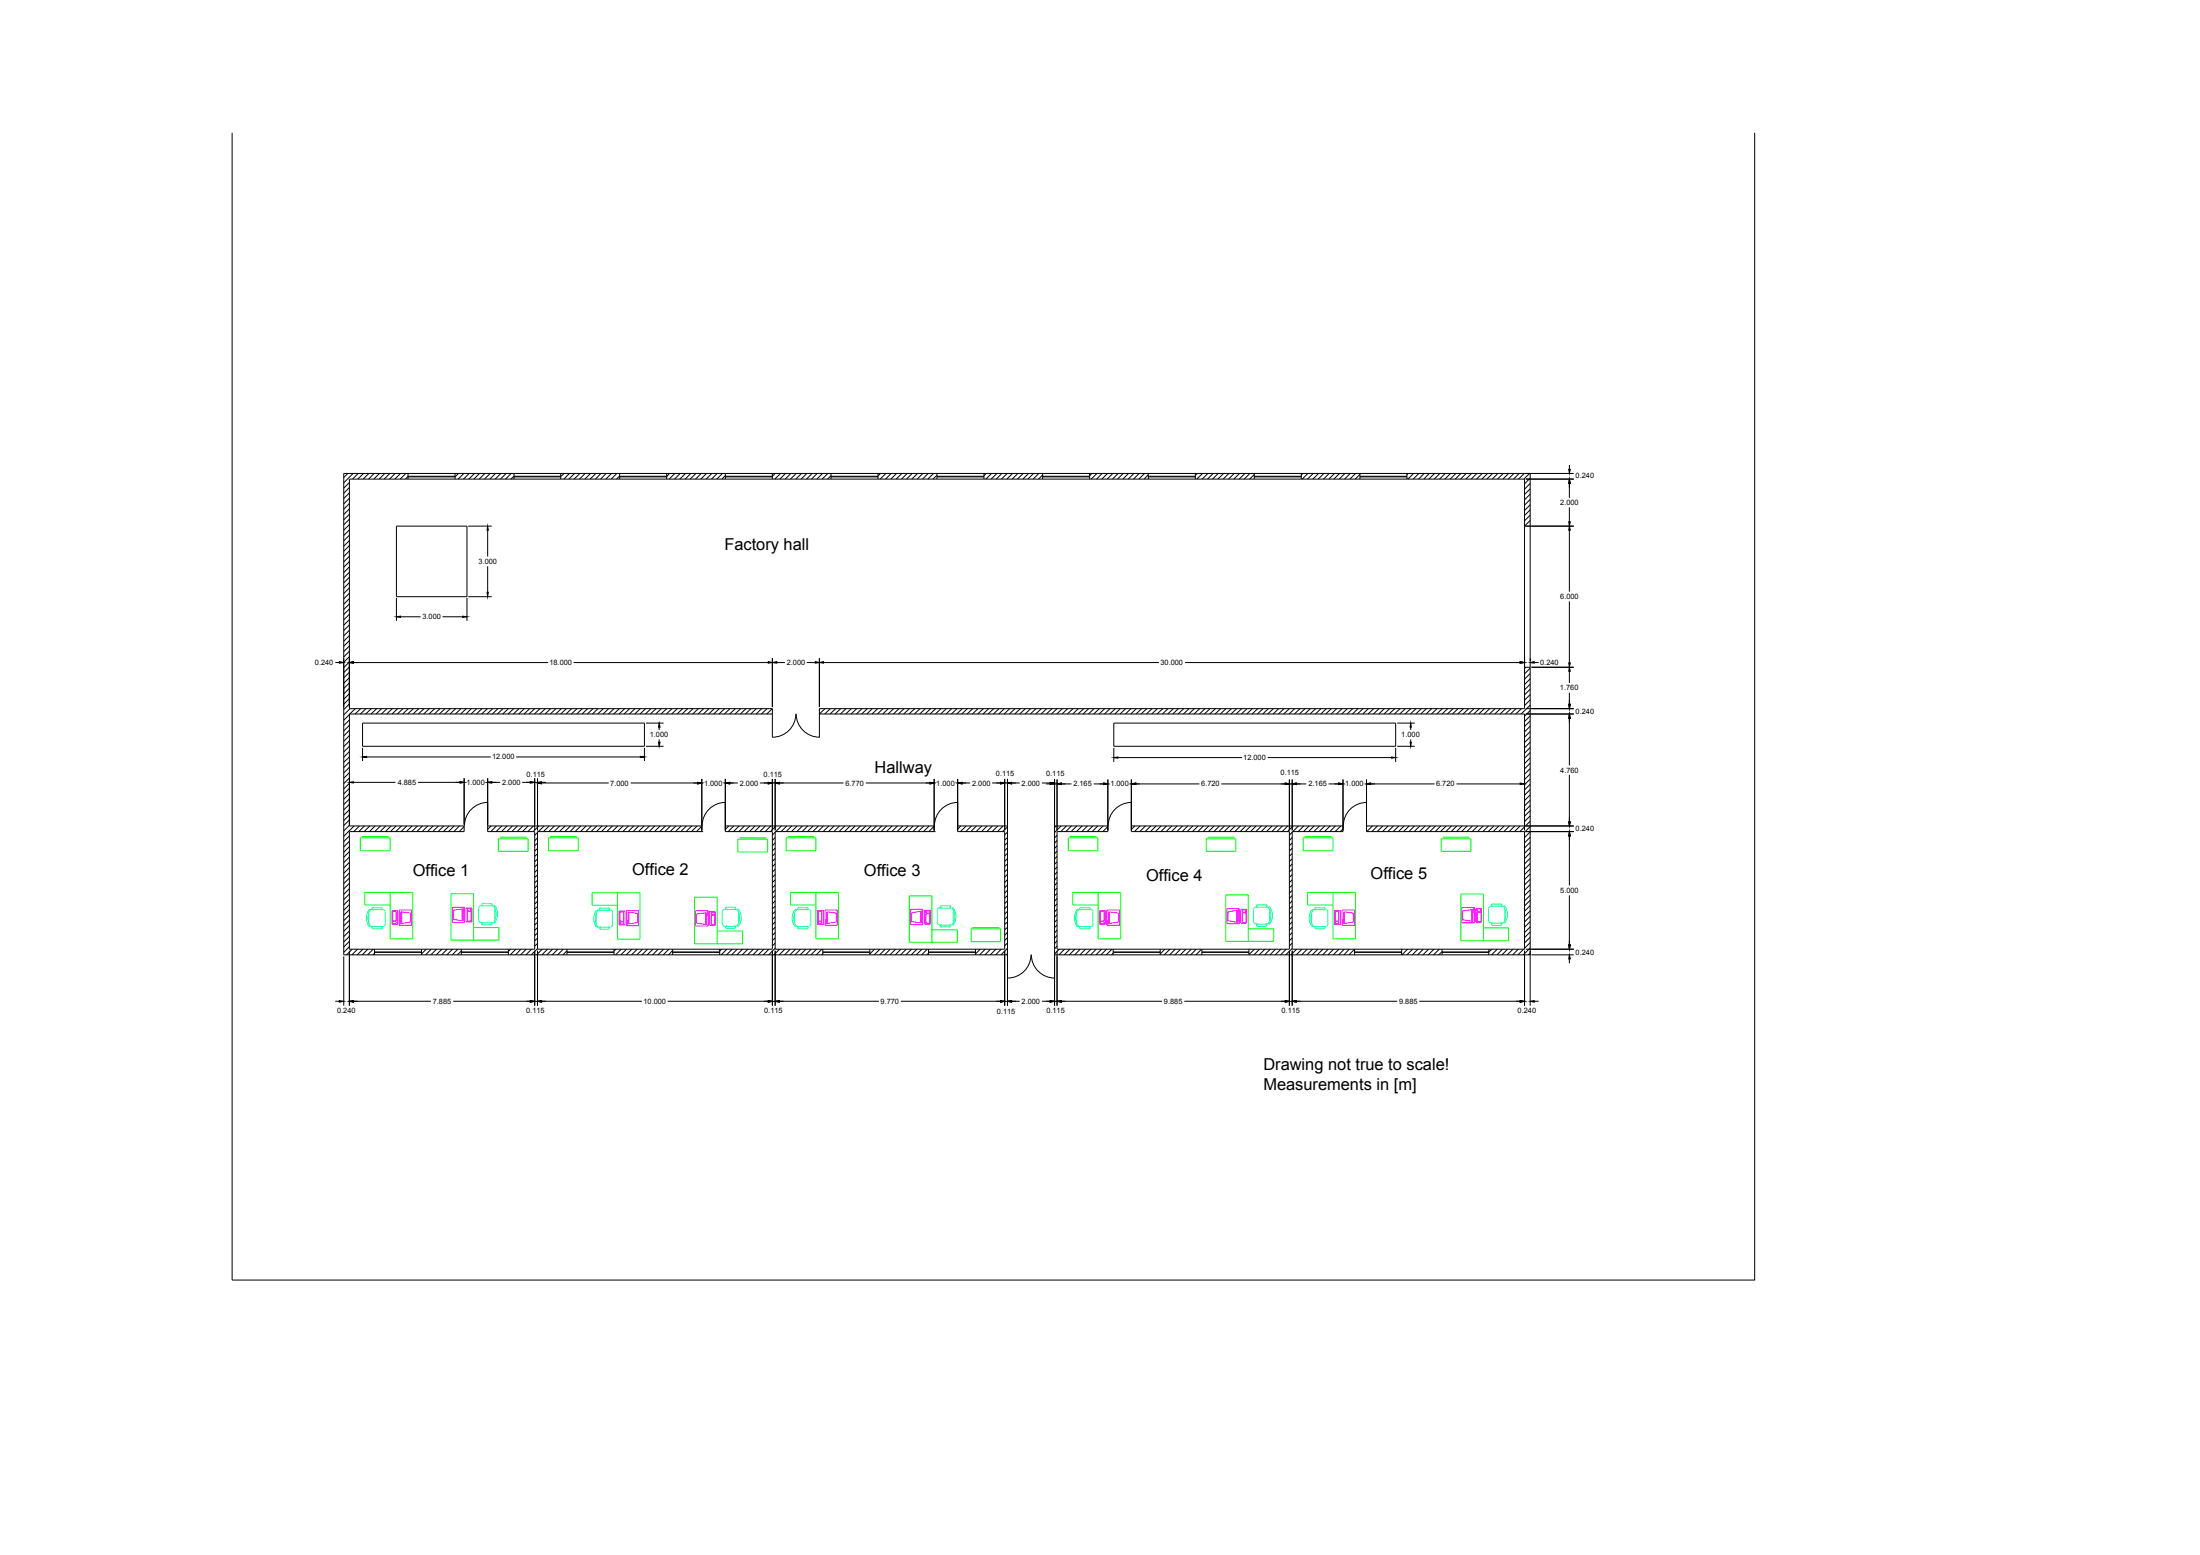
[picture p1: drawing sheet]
<svg xmlns="http://www.w3.org/2000/svg" width="297mm" height="210mm" viewBox="0 0 297 210" stroke-linecap="round" stroke-linejoin="round" font-family="sans-serif">
<!-- layer: 0 -->
<g fill="none" stroke="#000" stroke-width=".14">
<path d="M31.3 17.9v154.9h205.6v-154.9M47 63.9l-.6 .6M47.2 65.1l-.8 .8M47.2 65.8l-.8 .8M47.2 66.5l-.8 .8M47.2 67.3l-.8 .7M47.2 68l-.8 .7M47.2 68.7l-.8 .8M47.2 69.4l-.8 .8M47.2 70.1l-.8 .8M47.2 70.8l-.8 .8M47.2 71.5l-.8 .8"/>
<path d="M47.2 72.2l-.8 .8M47.2 73l-.8 .7M47.2 73.6l-.8 .8M47.2 74.4l-.8 .7M47.2 75.1l-.8 .7M47.2 75.8l-.8 .8M47.2 76.5l-.8 .8M47.2 77.2l-.8 .8M47.2 77.9l-.8 .8M47.2 78.6l-.8 .8M47.2 79.4l-.8 .7M47.7 63.9l-1.3 1.3"/>
<path d="M48.4 63.9l-.8 .8M49.1 63.9l-.8 .8M49.8 63.9l-.8 .8M50.5 63.9l-.7 .8M51.2 63.9l-.7 .8M52 63.9l-.8 .8M52.6 63.9l-.7 .8M53.4 63.9l-.8 .8M53.5 71h9.5v9.5h-9.5zM54.1 63.9l-.8 .8M54.8 63.9l-.8 .8M55.1 63.9v.8"/>
<path d="M61.4 64.3h-6.3l-.3 .4M61.4 63.9v.8M61.9 63.9l-.5 .5h-6.3M62.6 63.9l-.7 .8M63.2 71h3.2M63.3 63.9l-.7 .8M64.1 63.9l-.8 .8M64.7 63.9l-.7 .8M65.5 63.9l-.8 .8M65.8 71.6v3.5M65.8 76.4v3.6M66.2 63.9l-.8 .8"/>
<path d="M66.9 63.9l-.8 .8M67.6 63.9l-.7 .8M68.3 63.9l-.7 .8M69 63.9l-.7 .8M69.4 64.4h6.3M69.4 63.9v.8M75.7 64.3h-6.3l-.4 .4M75.7 63.9v.8M76.2 63.9l-.5 .4M76.9 63.9l-.8 .8M77.6 63.9l-.8 .8M78.3 63.9l-.8 .8"/>
<path d="M79 63.9l-.8 .8M79.7 63.9l-.7 .8M80.4 63.9l-.7 .8M81.1 63.9l-.7 .8M81.8 63.9l-.7 .8M82.6 63.9l-.8 .8M83.3 63.9l-.8 .8M83.7 64.2l-.5 .5M83.7 64.4h6.3M83.7 64.3h6.3M83.7 63.9v.8M90 63.9v.8"/>
<path d="M90.4 63.9l-.4 .4M91.1 63.9l-.7 .8M91.8 63.9l-.7 .8M92.6 63.9l-.8 .8M93.3 63.9l-.8 .8M94 63.9l-.8 .8M94.7 63.9l-.8 .8M95.4 63.9l-.8 .8M96.1 63.9l-.8 .8M96.8 63.9l-.7 .8M97.6 63.9l-.8 .8M97.9 64.2l-.4 .5"/>
<path d="M97.9 63.9v.8M97.9 64.4h6.4M104.3 63.9v.8M104.7 63.9l-.4 .4h-6.4M105.4 63.9l-.8 .8M106.1 63.9l-.8 .8M106.8 63.9l-.8 .8M107.5 63.9l-.8 .8M108.2 63.9l-.7 .8M108.9 63.9l-.7 .8M109.7 63.9l-.8 .8M110.3 63.9l-.7 .8"/>
<path d="M111.1 63.9l-.8 .8M111.8 63.9l-.8 .8M112.2 64.2l-.5 .5M112.2 64.4h6.3M112.2 64.3h6.3M112.2 63.9v.8M118.5 63.9v.8M118.9 63.9l-.4 .3M119.6 63.9l-.8 .8M120.3 63.9l-.7 .8M121 63.9l-.7 .8M121.8 63.9l-.8 .8"/>
<path d="M122.5 63.9l-.8 .8M123.2 63.9l-.8 .8M123.9 63.9l-.8 .8M124.6 63.9l-.8 .8M125.3 63.9l-.7 .8M126 63.9l-.7 .8M126.5 64.2l-.5 .5M126.5 64.4h6.4M126.5 64.3h6.4M126.5 63.9v.8M132.9 63.9v.8M133.2 63.9l-.3 .3"/>
<path d="M133.9 63.9l-.8 .8M134.6 63.9l-.8 .8M135.3 63.9l-.8 .8M136 63.9l-.8 .8M136.7 63.9l-.8 .8M137.4 63.9l-.7 .8M138.1 63.9l-.7 .8M138.9 63.9l-.8 .8M139.5 63.9l-.7 .8M140.3 63.9l-.8 .8M140.8 64.1l-.6 .6M140.8 64.4h6.3"/>
<path d="M140.8 64.3h6.3M140.8 63.9v.8M147.1 63.9v.8M147.4 63.9l-.3 .3M148.1 63.9l-.8 .8M148.8 63.9l-.7 .8M149.5 63.9l-.7 .8M150.3 63.9l-.8 .8M151 63.9l-.8 .8M151.7 63.9l-.8 .8M152.4 63.9l-.8 .8M153.1 63.9l-.8 .8"/>
<path d="M153.8 63.9l-.8 .8M154.5 63.9l-.7 .8M155 64.1l-.5 .6M155 64.4h6.4M155 64.3h6.4M155 63.9v.8M161.4 63.9v.8M161.6 63.9l-.2 .3M162.4 63.9l-.8 .8M163.1 63.9l-.8 .8M163.8 63.9l-.8 .8M164.5 63.9l-.8 .8"/>
<path d="M165.2 63.9l-.8 .8M165.9 63.9l-.7 .8M166.6 63.9l-.7 .8M167.4 63.9l-.8 .8M168.1 63.9l-.8 .8M168.8 63.9l-.8 .8M169.3 64.1l-.6 .6M169.3 64.4h6.4M169.3 64.3h6.4M169.3 63.9v.8M175.7 63.9v.8M175.9 63.9l-.2 .2"/>
<path d="M176.6 63.9l-.8 .8M177.3 63.9l-.8 .8M178 63.9l-.7 .8M178.7 63.9l-.7 .8M179.5 63.9l-.8 .8M180.2 63.9l-.8 .8M180.9 63.9l-.8 .8M181.6 63.9l-.8 .8M182.3 63.9l-.8 .8M183 63.9l-.7 .8M183.6 64l-.6 .7M183.6 64.4h6.4"/>
<path d="M183.6 64.3h6.4M183.6 63.9v.8M190 63.9v.8M190.1 63.9l-.1 .2M190.9 63.9l-.8 .8M191.6 63.9l-.8 .8M192.3 63.9l-.8 .8M193 63.9l-.8 .8M193.7 63.9l-.8 .8M194.4 63.9l-.8 .8M195.1 63.9l-.7 .8M195.8 63.9l-.7 .8"/>
<path d="M196.6 63.9l-.8 .8M197.2 63.9l-.7 .8M198 63.9l-.8 .8M198.7 63.9l-.8 .8M199.4 63.9l-.8 .8M200.1 63.9l-.7 .8M200.8 63.9l-.7 .8M201.5 63.9l-.7 .8M202.2 63.9l-.7 .8M203 63.9l-.8 .8M203.7 63.9l-.8 .8M204.4 63.9l-.8 .8"/>
<path d="M205.1 63.9l-.7 .8M205.8 63.9l-.8 .8M206 64.7h6.5M206.5 63.9l-.7 .8M206.6 64.5l-.8 .8M206.6 65.3l-.8 .7M206.6 66l-.8 .7M206.6 66.7l-.8 .8M206.6 67.4l-.8 .8M206.6 68.1l-.8 .8M206.6 68.8l-.8 .8M206.6 69.5l-.8 .8"/>
<path d="M206.6 70.3l-.8 .7h6.7M206.6 71h.1M206.6 63.9v71.8M211.9 62.8v.6M211.9 65.3v1.9M211.9 68.5v1.9M211.9 71.6v8.3M212.5 63.9h-166.1v65h89.6M45.3 89.4h.5M47.2 80.1l-.8 .7M47.2 80.8l-.8 .8M47.2 81.5l-.8 .8"/>
<path d="M47.2 82.2l-.8 .8M47.2 82.9l-.8 .8M47.2 83.6l-.8 .8M47.2 84.4l-.8 .7M47.2 85.1l-.8 .7M47.2 85.8l-.8 .8M47.2 86.5l-.8 .7M47.2 87.2l-.8 .8M47.2 87.9l-.8 .8M47.2 88.6l-.8 .8M47.2 89.4l-.8 .7M47.2 90l-.8 .8"/>
<path d="M47.2 90.7l-.8 .8M47.2 91.5l-.8 .7M47.2 92.2l-.8 .7M47.2 92.9l-.8 .8M47.2 93.6l-.8 .8M47.2 94.3l-.8 .8M47.2 95l-.8 .8M47.2 96.5l-.8 .7M47.2 97.2l-.8 .7M47.2 97.9l-.8 .8M47.2 98.6l-.8 .7M47.2 99.3l-.8 .8"/>
<path d="M47.3 95.7l-.9 .8M47.7 89.4h26.3M48 95.7l-.8 .7M48.7 95.7l-.8 .7M49 97.6h38v3.1h-38zM49.4 95.7l-.7 .7M50.1 95.7l-.7 .7M50.9 95.7l-.8 .7M51.5 95.7l-.7 .7M52.3 95.7l-.8 .7M53 95.7l-.8 .7M53.5 80.7v3.1"/>
<path d="M53.7 95.7l-.8 .7M54.1 83.3h2.7M54.4 95.7l-.7 .7M55.1 95.7l-.7 .7M55.8 95.7l-.8 .7M56.5 95.7l-.7 .7M57.2 95.7l-.7 .7M58 95.7l-.8 .7M58.7 95.7l-.8 .7M59.4 95.7l-.8 .7M59.7 83.3h2.8M60.1 95.7l-.8 .7"/>
<path d="M60.8 95.7l-.8 .7M61.5 95.7l-.7 .7M62.2 95.7l-.7 .7M63 95.7l-.8 .7M63 80.7v3.1M63.2 80.5h3.2M63.6 95.7l-.7 .7M64.4 95.7l-.8 .7M65.1 95.7l-.8 .7M65.8 95.7l-.8 .7M66.5 95.7l-.7 .7M67.2 95.7l-.7 .7"/>
<path d="M67.9 95.7l-.7 .7M68.6 95.7l-.7 .7M69.4 95.7l-.8 .7M70.1 95.7l-.8 .7M70.8 95.7l-.8 .7M71.5 95.7l-.7 .7M72.2 95.7l-.8 .7M72.9 95.7l-.7 .7M73.6 95.7l-.7 .7M74.4 95.7l-.8 .7M75.1 95.7l-.8 .7M75.8 95.7l-.8 .7"/>
<path d="M76.5 95.7l-.8 .7M77.2 95.7l-.8 .7M77.4 89.4h26.3M77.9 95.7l-.8 .7M78.6 95.7l-.7 .7M79.3 95.7l-.7 .7M80.1 95.7l-.8 .7M80.7 95.7l-.7 .7M81.5 95.7l-.8 .7M82.2 95.7l-.8 .7M82.9 95.7l-.8 .7M83.6 95.7l-.7 .7"/>
<path d="M84.3 95.7l-.7 .7M85 95.7l-.7 .7M85.7 95.7l-.7 .7M86.5 95.7l-.8 .7M87.2 95.7l-.8 .7M87.2 97.6h2.4M87.9 95.7l-.8 .7M88.6 95.7l-.8 .7M89 98.2v.3M89 99.8v.4M89.3 95.7l-.8 .7M90 95.7l-.7 .7"/>
<path d="M90.7 95.7l-.7 .7M91.5 95.7l-.8 .7M92.2 95.7l-.8 .7M92.9 95.7l-.8 .7M93.6 95.7l-.8 .7M94.3 95.7l-.8 .7M95 95.7l-.8 .7M95.7 95.7l-.7 .7M96.4 95.7l-.7 .7M97.1 95.7l-.7 .7M97.8 95.7l-.7 .7M98.6 95.7l-.8 .7"/>
<path d="M99.3 95.7l-.8 .7M100 95.7l-.8 .7M100.7 95.7l-.7 .7M101.4 95.7l-.8 .7M102.1 95.7l-.7 .7M102.8 95.7l-.7 .7M103.6 95.7l-.8 .7M104.3 95.7l-.8 .7M104.3 96.3l-.1 .1M104.3 95.7h-57.1v-31h158.6v31h-95.2v3.9M104.3 96.4h-57.1v15.1h15.5v.8h-15.5v15.8h25v-15.8h-6.4v-7.2M104.3 88.8v6.6"/>
<path d="M104.3 95.7v3.9M104.9 89.4h1.1M107.5 96.4a3.2 3.2 0 0 1-3.2 3.1M107.5 96.4a3.2 3.2 0 0 0 3.2 3.1M108.9 89.4h1.2M110.6 88.8v6.6M110.7 95.7h-.1M111.2 89.4h45.3M111.4 95.7l-.8 .7h95.2v15.7M112.1 95.7l-.7 .7M112.8 95.7l-.7 .7M113.5 95.7l-.8 .7"/>
<path d="M114.2 95.7l-.7 .7M114.9 95.7l-.7 .7M115.7 95.7l-.8 .7M116.4 95.7l-.8 .7M117.1 95.7l-.8 .7M117.8 95.7l-.8 .7M118.5 95.7l-.8 .7M119.2 95.7l-.7 .7M119.9 95.7l-.7 .7M120.7 95.7l-.8 .7M121.4 95.7l-.8 .7M122.1 95.7l-.8 .7"/>
<path d="M122.8 95.7l-.8 .7M123.5 95.7l-.8 .7M124.2 95.7l-.7 .7M124.9 95.7l-.7 .7M125.7 95.7l-.8 .7M126.3 95.7l-.7 .7M127.1 95.7l-.8 .7M127.8 95.7l-.8 .7M128.5 95.7l-.8 .7M129.2 95.7l-.7 .7M129.9 95.7l-.7 .7M130.6 95.7l-.7 .7"/>
<path d="M131.3 95.7l-.7 .7M132.1 95.7l-.8 .7M132.8 95.7l-.8 .7M133.5 95.7l-.8 .7M134.2 95.7l-.8 .7M134.9 95.7l-.8 .7M135.6 95.7l-.8 .7M136.3 95.7l-.7 .7M137 95.7l-.7 .7M137.8 95.7l-.8 .7M138.4 95.7l-.7 .7M139.2 95.7l-.8 .7"/>
<path d="M139.9 95.7l-.8 .7M140.6 95.7l-.8 .7M141.3 95.7l-.7 .7M142 95.7l-.7 .7M142.7 95.7l-.7 .7M143.4 95.7l-.7 .7M144.2 95.7l-.8 .7M144.9 95.7l-.8 .7M145.6 95.7l-.8 .7M146.3 95.7l-.7 .7M147 95.7l-.8 .7M147.7 95.7l-.7 .7"/>
<path d="M148.4 95.7l-.7 .7M149.2 95.7l-.8 .7M149.9 95.7l-.8 .7M150.4 97.6h38v3.1h-38zM150.6 95.7l-.8 .7M151.3 95.7l-.8 .7M152 95.7l-.8 .7M152.7 95.7l-.8 .7M153.4 95.7l-.7 .7M154.1 95.7l-.7 .7M154.8 95.7l-.7 .7M155.5 95.7l-.7 .7"/>
<path d="M156.3 95.7l-.8 .7M157 95.7l-.8 .7M157.7 95.7l-.8 .7M158.4 95.7l-.7 .7M159.1 95.7l-.8 .7M159.8 95.7l-.7 .7M160 89.4h45.2M160.5 95.7l-.7 .7M161.3 95.7l-.8 .7M162 95.7l-.8 .7M162.7 95.7l-.8 .7M163.4 95.7l-.8 .7"/>
<path d="M164.1 95.7l-.8 .7M164.8 95.7l-.7 .7M165.5 95.7l-.7 .7M166.3 95.7l-.8 .7M167 95.7l-.8 .7M167.7 95.7l-.8 .7M168.4 95.7l-.8 .7M169.1 95.7l-.8 .7M169.8 95.7l-.7 .7M170.5 95.7l-.7 .7M171.3 95.7l-.8 .7M171.9 95.7l-.7 .7"/>
<path d="M172.6 95.7l-.7 .7M173.4 95.7l-.8 .7M174.1 95.7l-.8 .7M174.8 95.7l-.8 .7M175.5 95.7l-.7 .7M176.2 95.7l-.8 .7M176.9 95.7l-.7 .7M177.6 95.7l-.7 .7M178.4 95.7l-.8 .7M179.1 95.7l-.8 .7M179.8 95.7l-.8 .7M180.5 95.7l-.8 .7"/>
<path d="M181.2 95.7l-.8 .7M181.9 95.7l-.7 .7M182.6 95.7l-.7 .7M183.4 95.7l-.8 .7M184 95.7l-.7 .7M184.8 95.7l-.8 .7M185.5 95.7l-.8 .7M186.2 95.7l-.8 .7M186.9 95.7l-.7 .7M187.6 95.7l-.7 .7M188.3 95.7l-.7 .7M188.7 97.6h2.3"/>
<path d="M189 95.7l-.7 .7M189.8 95.7l-.8 .7M190.5 95.7l-.8 .7M190.5 98.2v.3M190.5 99.8v.4M191.2 95.7l-.8 .7M191.9 95.7l-.8 .7M192.6 95.7l-.8 .7M193.3 95.7l-.8 .7M194 95.7l-.7 .7M194.7 95.7l-.7 .7M195.5 95.7l-.8 .7"/>
<path d="M196.2 95.7l-.8 .7M196.9 95.7l-.8 .7M197.6 95.7l-.8 .7M198.3 95.7l-.8 .7M199 95.7l-.7 .7M199.7 95.7l-.7 .7M200.4 95.7l-.7 .7M201.1 95.7l-.7 .7M201.9 95.7l-.8 .7M202.6 95.7l-.8 .7M203.3 95.7l-.8 .7M204 95.7l-.7 .7"/>
<path d="M204.7 95.7l-.8 .7M205.4 95.7l-.7 .7M205.8 90.1h.8M206 90.1l-.2 .1M206 96.4h6.5M206 95.7h6.5M206.6 90.2l-.8 .8M206.6 90.9l-.8 .8M206.6 91.6l-.8 .8M206.6 92.4l-.8 .7M206.6 93l-.8 .8M206.6 93.8l-.8 .7"/>
<path d="M206.6 94.5l-.8 .7M206.6 95.2l-1.2 1.2M206.6 95.9l-.8 .8M206.6 96.6l-.8 .8M206.6 97.3l-.8 .8M206.6 98l-.8 .8M206.6 98.7l-.8 .8M206.6 99.5l-.8 .7M206.8 90.1h5.7M207.2 89.4h.5M211.9 81.2v8.3M211.9 90.6v1.6"/>
<path d="M211.9 93.5v1.6M211.9 97v6.3M47.2 100l-.8 .8M47.2 100.7l-.8 .8M47.2 101.5l-.8 .7M47.2 102.2l-.8 .7M47.2 102.9l-.8 .7M47.2 103.6l-.8 .7M47.2 104.3l-.8 .8M47.2 105l-.8 .8M47.2 105.7l-.8 .8M47.2 106.4l-.8 .8"/>
<path d="M47.2 107.1l-.8 .8M47.2 107.9l-.8 .7M47.2 108.6l-.8 .7M47.2 109.3l-.8 .8M47.2 110l-.8 .8M47.2 110.7l-.8 .7M47.2 111.4l-.8 .8M47.2 112.8l-.8 .8M47.2 113.6l-.8 .7M47.2 114.3l-.8 .7M47.2 115l-.8 .7M47.2 115.7l-.8 .7"/>
<path d="M47.2 116.4l-.8 .8M47.2 117.1l-.8 .8M47.2 117.8l-.8 .8M47.2 118.5l-.8 .8M47.2 119.2l-.8 .8M47.2 120l-.8 .7M47.7 105.6h5.7M47.8 111.5l-1.4 1.4M48.5 111.5l-.7 .8M49 101v1.7M49.2 111.5l-.8 .8M49.5 102.2h16.8"/>
<path d="M49.9 111.5l-.7 .8M50.6 111.5l-.7 .8M51.4 111.5l-.8 .8M52.1 111.5l-.8 .8M52.8 111.5l-.8 .8M53.5 111.5l-.8 .8M54.2 111.5l-.8 .8M54.9 111.5l-.7 .8M55.6 111.5l-.7 .8M56.4 111.5l-.8 .8M56.4 105.6h5.7M57 111.5l-.7 .8"/>
<path d="M57.8 111.5l-.8 .8M58.5 111.5l-.8 .8M59.2 111.5l-.8 .8M59.9 111.5l-.7 .8M60.6 111.5l-.7 .8M61.3 111.5l-.7 .8M62 111.5l-.7 .8M62.7 111.6l-.7 .7M62.7 105.1v6.2M65.8 111.5h29M65.9 108.3a3.2 3.2 0 0 0-3.2 3.2M66.3 111.5l-.5 .5"/>
<path d="M66.4 105.6h1.1M67 111.5l-.7 .8M67.7 111.5l-.7 .8M68.5 111.5l-.8 .8M69.2 111.5l-.8 .8M69.7 102.2h16.8M69.9 111.5l-.8 .8M70.5 105.6h1.1M70.6 111.5l-.8 .8M71.3 111.5l-.8 .8M72 111.5l-.7 .8M72.2 105.1v7"/>
<path d="M72.6 115.9l-.4 .4M72.6 116.7l-.4 .3M72.6 117.4l-.4 .4M72.6 112.4l-.4 .4M72.6 113.1l-.4 .4M72.6 113.8l-.4 .4M72.6 114.5l-.4 .4M72.6 115.3l-.4 .3M72.6 118.1l-.4 .3M72.6 118.8l-.4 .4M72.6 119.5l-.4 .4M72.6 105.1v7"/>
<path d="M72.7 111.5l-.7 .8M73.1 105.6h.6M73.1 105.7h9.1M73.5 111.5l-.8 .8M74.1 111.5l-.7 .8M74.9 111.5l-.8 .8M75.6 111.5l-.8 .8M76.3 111.5l-.8 .8M77 111.5l-.7 .8M77.7 111.5l-.7 .8M78.4 111.5l-.7 .8M79.1 111.5l-.7 .8"/>
<path d="M79.9 111.5l-.8 .8M80.6 111.5l-.8 .8M81.3 111.5l-.8 .8M82 111.5l-.8 .8M82.7 111.5l-.8 .8M83.4 111.5l-.8 .8M84.1 111.5l-.7 .8M84.9 111.5l-.8 .8M85.1 105.7h9.1M85.6 111.5l-.8 .8M86.2 111.5l-.7 .8M87 111.5l-.8 .8"/>
<path d="M87 101v1.7M87.2 100.7h2.4M87.7 111.5l-.8 .8M88.4 111.5l-.8 .8M89.1 111.5l-.7 .8M89.8 111.5l-.7 .8M90.5 111.5l-.7 .8M91.2 111.5l-.7 .8M92 111.5l-.8 .8M92.7 111.5l-.8 .8M93.4 111.5l-.8 .8M94.1 111.5l-.7 .8"/>
<path d="M94.8 112.3h.1M94.8 111.5l-.8 .8M94.8 105.1v7.2M97.9 105.1v7.2h6.4v15.8h-31.7v-15.8h22.2M97.9 111.5h28.2M98 108.3a3.2 3.2 0 0 0-3.2 3.2M98.4 111.5l-.5 .5M98.5 105.7h1.1M99.1 111.5l-.8 .8M99.8 111.5l-.8 .8M100.5 111.5l-.7 .8M101.2 111.5l-.7 .8"/>
<path d="M102 111.5l-.8 .8M102.6 105.7h1.1M102.6 111.5l-.7 .8M103.3 111.5l-.7 .8M104.1 111.5l-.8 .8M104.3 105.1v7M104.7 112.3l-.4 .4M104.7 113.1l-.4 .3M104.7 113.8l-.4 .4M104.7 114.5l-.4 .3M104.7 115.2l-.4 .4M104.7 115.9l-.4 .4"/>
<path d="M104.7 116.6l-.4 .4M104.7 117.3l-.4 .4M104.7 118.1l-.4 .3M104.7 118.8l-.4 .3M104.7 119.5l-.4 .3M104.7 105.1v7M104.8 111.5l-.8 .8M105.2 105.7h8.7M105.5 111.5l-.8 .8M106.2 111.5l-.7 .8M106.9 111.5l-.8 .8M107.6 111.5l-.7 .8"/>
<path d="M108.3 111.5l-.7 .8M109.1 111.5l-.8 .8M109.8 111.5l-.8 .8M110.5 111.5l-.8 .8M111.2 111.5l-.8 .8M111.9 111.5l-.8 .8M112.6 111.5l-.7 .8M113.3 111.5l-.7 .8M114.1 111.5l-.8 .8M114.8 111.5l-.8 .8M115.5 111.5l-.8 .8M116.2 111.5l-.8 .8"/>
<path d="M116.9 111.5l-.8 .8M116.9 105.7h8.7M117.6 111.5l-.7 .8M118.3 111.5l-.7 .8M119.1 111.5l-.8 .8M119.7 111.5l-.7 .8M120.5 111.5l-.8 .8M121.2 111.5l-.8 .8M121.9 111.5l-.8 .8M122.6 111.5l-.8 .8M123.3 111.5l-.7 .8M124 111.5l-.8 .8"/>
<path d="M124.7 111.5l-.7 .8M125.4 111.5l-.7 .8M126.1 112.3h.1M126.1 111.5l-.7 .8M126.1 105.1v7.2M129.3 105.1v7.2h6.4v15.8h-31v-15.8h21.4M129.3 111.5h6.7M129.3 108.3a3.2 3.2 0 0 0-3.1 3.2M129.7 111.5l-.4 .4M129.9 105.7h1.1M130.4 111.5l-.7 .8M131.2 111.5l-.8 .8"/>
<path d="M131.8 111.5l-.7 .8M132.6 111.5l-.8 .8M133.3 111.5l-.8 .8M134 105.7h1.1M134 111.5l-.8 .8M134.7 111.5l-.7 .8M135.4 111.5l-.7 .8M135.7 105.1v7M136 118l-.3 .4M136 118.7l-.3 .4M136 119.5l-.3 .3M136 111.6l-.6 .7"/>
<path d="M136 112.3l-.3 .4M136 113.1l-.3 .3M136 113.7l-.3 .4M136 114.5l-.3 .3M136 115.2l-.3 .4M136 115.9l-.3 .4M136 116.6l-.3 .4M136 117.3l-.3 .4M136 105.1v30.6M136.6 105.7h1.1M140.7 105.7h1.1M141.2 105.8h.6"/>
<path d="M142.4 105.1v30.6M142.4 111.5h7.2M142.6 111.5l-.2 .2M142.7 112.8l-.3 .3M142.7 115.6l-.3 .3M142.7 116.3l-.3 .4M142.7 117l-.3 .4M142.7 113.4l-.3 .4M142.7 114.2l-.3 .3M142.7 114.9l-.3 .4M142.7 117.7l-.3 .4M142.7 118.4l-.3 .4"/>
<path d="M142.7 119.2l-.3 .3M142.7 119.9l-.3 .3M142.7 105.2v6.9M143.3 111.5l-.9 .9M143.3 105.8h1.4M144 111.5l-.8 .8M144.7 111.5l-.8 .8M145.4 111.5l-.8 .8M146.1 111.5l-.8 .8M146.8 111.5l-.7 .8M147.5 111.5l-.7 .8M147.7 105.8h1.3"/>
<path d="M148.2 111.5l-.7 .8M148.9 111.5l-.7 .8M149.6 111.6l-.7 .7M149.6 105.2v7.1h-6.9v15.8h31.4v-15.8h-21.3v-7.1M150.4 101v1.9M150.9 102.3h16.8M152.8 111.5h28.5M152.8 108.3a3.2 3.2 0 0 0-3.2 3.2M153.2 111.5l-.4 .5M153.3 105.8h8.6M153.9 111.5l-.7 .8M154.7 111.5l-.8 .8"/>
<path d="M155.4 111.5l-.8 .8M156.1 111.5l-.8 .8M156.8 111.5l-.8 .8M157.5 111.5l-.8 .8M158.2 111.5l-.7 .8M158.9 111.5l-.7 .8M159.7 111.5l-.8 .8M160.4 111.5l-.8 .8M161.1 111.5l-.8 .8M161.8 111.5l-.8 .8M162.5 111.5l-.8 .8M163.2 111.5l-.8 .8"/>
<path d="M163.9 111.5l-.7 .8M164.6 111.5l-.7 .8M164.9 105.8h8.6M165.3 111.5l-.7 .8M166 111.5l-.7 .8M166.8 111.5l-.8 .8M167.5 111.5l-.8 .8M168.2 111.5l-.8 .8M168.9 111.5l-.8 .8M169.6 111.5l-.8 .8M170.3 111.5l-.7 .8M171 111.5l-.7 .8"/>
<path d="M171.2 102.3h16.7M171.8 111.5l-.8 .8M172.5 111.5l-.8 .8M173.2 111.5l-.8 .8M173.9 111.5l-.8 .8M174.1 105.2v6.9M174.5 112.3l-.4 .4M174.5 113.1l-.4 .3M174.5 113.8l-.4 .4M174.5 114.5l-.4 .4M174.5 115.2l-.4 .4M174.5 115.9l-.4 .4"/>
<path d="M174.5 116.6l-.4 .4M174.5 117.3l-.4 .4M174.5 118.1l-.4 .3M174.5 118.8l-.4 .3M174.5 119.5l-.4 .3M174.5 105.2v6.9M174.6 111.5l-.8 .8M175 105.8h1.4M175.3 111.5l-.7 .8M176 111.5l-.7 .8M176.8 111.5l-.8 .8M177.4 111.5l-.7 .8"/>
<path d="M178.2 111.5l-.8 .8M178.9 111.5l-.8 .8M179.4 105.8h1.3M179.6 111.5l-.8 .8M180.3 111.5l-.8 .8M181 111.5l-.7 .8M181.3 111.9l-.4 .4M181.3 105.2v7.1h-6.8v15.8h31.3v-15.8h-21.3v-7.1M184.5 111.5h21.3M184.5 108.3a3.2 3.2 0 0 0-3.1 3.2M184.6 111.5l-.1 .1M185.1 105.8h8.6"/>
<path d="M185.3 111.5l-.8 .8M186 111.5l-.8 .8M186.7 111.5l-.8 .8M187.4 111.5l-.7 .8M188.1 111.5l-.7 .8M188.4 101v1.9M188.7 100.7h2.3M188.9 111.5l-.8 .8M189.6 111.5l-.8 .8M190.3 111.5l-.8 .8M191 111.5l-.8 .8M191.7 111.5l-.8 .8"/>
<path d="M192.4 111.5l-.7 .8M193.1 111.5l-.7 .8M193.8 111.5l-.7 .8M194.5 111.5l-.7 .8M195.3 111.5l-.8 .8M196 111.5l-.8 .8M196.7 105.8h8.5M196.7 111.5l-.8 .8M197.4 111.5l-.7 .8M198.1 111.5l-.8 .8M198.8 111.5l-.8 .8M199.5 111.5l-.7 .8"/>
<path d="M200.3 111.5l-.8 .8M201 111.5l-.8 .8M201.7 111.5l-.8 .8M202.4 111.5l-.8 .8M203.1 111.5l-.8 .8M203.8 111.5l-.8 .8M204.5 111.5l-.7 .8M205.2 111.5l-.7 .8M206 112.3h6.5M206 111.5h6.5M206.6 100.2l-.8 .8M206.6 100.9l-.8 .8"/>
<path d="M206.6 101.6l-.8 .7M206.6 102.3l-.8 .8M206.6 103l-.8 .8M206.6 103.7l-.8 .8M206.6 104.5l-.8 .7M206.6 105.2l-.8 .7M206.6 105.9l-.8 .7M206.6 106.6l-.8 .7M206.6 107.3l-.8 .8M206.6 108l-.8 .8M206.6 108.7l-.8 .8M206.6 109.4l-.8 .8"/>
<path d="M206.6 110.1l-.8 .8M206.6 110.9l-1.4 1.4M206.6 111.6l-.8 .7M206.6 112.3l-.8 .8M206.6 113l-.8 .8M206.6 113.7l-.8 .8M206.6 114.4l-.8 .8M206.6 115.1l-.8 .8M206.6 115.9l-.8 .7M206.6 116.6l-.8 .7M206.6 117.3l-.8 .8M206.6 118l-.8 .7"/>
<path d="M206.6 118.7l-.8 .8M206.6 119.4l-.8 .8M211.9 104.6v6.3M211.9 112.8v6.7M45.3 135.2h.5M46.4 129.1v6.6M47.2 120.7l-.8 .7M47.2 121.4l-.8 .8M47.2 122.1l-.8 .8M47.2 122.8l-.8 .8M47.2 123.5l-.8 .8M47.2 124.2l-.8 .8"/>
<path d="M47.2 125l-.8 .7M47.2 125.7l-.8 .7M47.2 126.4l-.8 .8M47.2 127.1l-.8 .7M47.2 127.8l-.8 .8M47.2 128.3v7.4M47.6 128.1l-.8 .8M47.7 135.2h10.5M48.3 128.1l-.8 .8M49 128.1l-.8 .8M49.7 128.1l-.8 .8M50.4 128.1l-.8 .8"/>
<path d="M50.6 128.7l-.3 .2M50.6 128.1v.8M50.6 128.6h6.3M50.6 128.5h6.3M56.9 128.1v.8M57.5 128.1l-.6 .7M58.2 128.1l-.7 .8M58.9 128.1l-.7 .8M59.7 128.1l-.8 .8M60.4 128.1l-.8 .8M61.1 128.1l-.8 .8M61.2 135.2h10.4"/>
<path d="M61.8 128.1l-.7 .8M62.3 128.4l-.6 .5M62.3 128.6h6.3M62.3 128.5h6.3M62.3 128.1v.8M68.6 128.1v.8M68.9 128.1l-.3 .3M69.7 128.1l-.8 .8M70.3 128.1l-.7 .8M71 128.1l-.7 .8M71.8 128.1l-.8 .8M72.2 128.3v7.4"/>
<path d="M72.6 124.5l-.4 .4M72.6 120.2l-.4 .4M72.6 120.9l-.4 .4M72.6 121.7l-.4 .3M72.6 122.4l-.4 .3M72.6 123.1l-.4 .3M72.6 123.8l-.4 .3M72.6 125.2l-.4 .4M72.6 125.9l-.4 .4M72.6 126.6l-.4 .4M72.6 127.4l-.4 .3M72.6 128l-.9 .9"/>
<path d="M72.6 128.3v7.4M73.1 135.2h13.6M73.2 128.1l-.8 .8M73.9 128.1l-.7 .8M74.6 128.1l-.8 .8M75.3 128.1l-.7 .8M76 128.1l-.7 .8M76.6 128.3l-.6 .6M76.6 128.6h6.3M76.6 128.5h6.3M76.6 128.1v.8M82.9 128.1v.8"/>
<path d="M83.2 128.1l-.3 .3M83.9 128.1l-.8 .8M84.6 128.1l-.8 .8M85.3 128.1l-.7 .8M86 128.1l-.7 .8M86.8 128.1l-.8 .8M87.4 128.1l-.7 .8M88.2 128.1l-.8 .8M88.9 128.1l-.8 .8M89.6 128.1l-.8 .8M90.1 135.2h13.6M90.3 128.1l-.8 .8"/>
<path d="M90.8 128.3l-.5 .6M90.8 128.6h6.4M90.8 128.5h6.4M90.8 128.1v.8M97.2 128.1v.8M97.4 128.1l-.2 .3M98.1 128.1l-.7 .8M98.9 128.1l-.8 .8M99.5 128.1l-.7 .8M100.3 128.1l-.8 .8M101 128.1l-.8 .8M101.7 128.1l-.8 .8"/>
<path d="M102.4 128.1l-.7 .8M103.1 128.1l-.7 .8M103.8 128.1l-.7 .8M104.3 128.3v7.4M104.7 120.9l-.4 .4M104.7 121.6l-.4 .4M104.7 125.9l-.4 .4M104.7 128l-.9 .9M104.7 120.2l-.4 .4M104.7 122.3l-.4 .4M104.7 123l-.4 .4M104.7 123.8l-.4 .3"/>
<path d="M104.7 124.4l-.4 .4M104.7 125.2l-.4 .3M104.7 126.6l-.4 .3M104.7 127.3l-.4 .4M104.7 128.3v7.4M105.2 135.2h13.5M105.3 128.1l-.8 .8M106 128.1l-.8 .8M106.7 128.1l-.8 .8M107.4 128.1l-.7 .8M108.1 128.1l-.8 .8M108.8 128.1l-.8 .8"/>
<path d="M109.5 128.1l-.7 .8M110.3 128.1l-.8 .8M111 128.1l-.8 .8M111.1 128.7l-.2 .2M111.1 128.6h6.3M111.1 128.5h6.3M111.1 128.1v.8M117.4 128.1v.8M118.1 128.1l-.7 .7M118.8 128.1l-.8 .8M119.5 128.1l-.7 .8M120.2 128.1l-.8 .8"/>
<path d="M120.9 128.1l-.7 .8M121.6 128.1l-.7 .8M121.6 135.2h13.5M122.4 128.1l-.8 .8M123.1 128.1l-.8 .8M123.8 128.1l-.8 .8M124.5 128.1l-.8 .8M125.2 128.1l-.8 .8M125.4 128.7l-.2 .2M125.4 128.6h6.3M125.4 128.5h6.3M125.4 128.1v.8"/>
<path d="M131.7 128.1v.8M132.3 128.1l-.6 .7M133 128.1l-.7 .8M133.7 128.1l-.7 .8M134.5 128.1l-.8 .8M135.2 128.1l-.8 .8M135.7 128.3v7.4M136 123l-.3 .4M136 123.7l-.3 .4M136 125.8l-.3 .4M136 120.2l-.3 .4M136 120.9l-.3 .3"/>
<path d="M136 121.6l-.3 .3M136 122.3l-.3 .4M136 124.4l-.3 .4M136 125.2l-.3 .3M136 126.6l-.3 .3M136 127.3l-.3 .4M136 128l-.9 .9M136 128.7l-.1 .2M136.6 135.2h1.1M139.2 128.9a3.2 3.2 0 0 1-3.1 3.1M139.2 128.9a3.2 3.2 0 0 0 3.2 3.1M140.7 135.2h1.1"/>
<path d="M142.4 128.9h64.2M142.7 124.1l-.3 .4M142.7 124.9l-.3 .3M142.7 120.6l-.3 .3M142.7 121.3l-.3 .4M142.7 122l-.3 .4M142.7 122.7l-.3 .4M142.7 123.4l-.3 .4M142.7 125.5l-.3 .4M142.7 126.3l-.3 .3M142.7 127l-.3 .4M142.7 127.7l-.3 .4"/>
<path d="M142.7 128.3v7.4M143 128.1l-.6 .7M143.3 135.2h13.6M143.7 128.1l-.7 .8M144.5 128.1l-.8 .8M145.1 128.1l-.7 .8M145.9 128.1l-.8 .8M146.6 128.1l-.8 .8M147.3 128.1l-.8 .8M148 128.1l-.8 .8M148.7 128.1l-.7 .8M149.4 128.1l-.8 .8"/>
<path d="M150.1 128.1l-.7 .8M150.3 128.7l-.2 .2M150.3 128.6h6.3M150.3 128.5h6.3M150.3 128.1v.8M156.6 128.1v.8M157.3 128.1l-.7 .7M158 128.1l-.8 .8M158.7 128.1l-.8 .8M159.4 128.1l-.8 .8M159.9 135.2h13.6M160.1 128.1l-.7 .8"/>
<path d="M160.8 128.1l-.7 .8M161.5 128.1l-.7 .8M162.2 128.1l-.7 .8M162.3 128.8l-.1 .1M162.3 128.6h6.3M162.3 128.5h6.3M162.3 128.1v.8M168.6 128.1v.8M169.4 128.1l-.8 .7M170.1 128.1l-.8 .8M170.8 128.1l-.8 .8M171.5 128.1l-.8 .8"/>
<path d="M172.2 128.1l-.7 .8M172.9 128.1l-.7 .8M173.7 128.1l-.8 .8M174.1 128.3v7.4M174.5 120.2l-.4 .4M174.5 120.9l-.4 .4M174.5 121.6l-.4 .4M174.5 122.3l-.4 .4M174.5 123l-.4 .4M174.5 123.8l-.4 .3M174.5 124.4l-.4 .4M174.5 125.2l-.4 .3"/>
<path d="M174.5 125.9l-.4 .4M174.5 126.6l-.4 .4M174.5 127.3l-.4 .4M174.5 128l-.9 .9M174.5 128.3v7.4M175 135.2h13.7M175.1 128.1l-.8 .8M175.8 128.1l-.8 .8M176.5 128.1l-.8 .8M177.2 128.1l-.7 .8M177.9 128.1l-.7 .8M178.6 128.1l-.7 .8"/>
<path d="M179.3 128.1l-.7 .8M180.1 128.1l-.8 .8M180.8 128.1l-.8 .8M181.5 128.1l-.8 .8M182.1 128.9l.8-.8v.8M182.2 128.1l-.7 .8M182.9 128.8v.1M182.9 128.6h6.3M182.9 128.5h6.3M189.2 128.1v.8M189.3 128.1l-.1 .1M190 128.1l-.7 .8"/>
<path d="M190.7 128.1l-.7 .8M191.4 128.1l-.7 .8M191.6 135.2h13.6M192.2 128.1l-.8 .8M192.9 128.1l-.8 .8M193.6 128.1l-.8 .8M194.3 128.1l-.7 .8M194.7 128.5l-.5 .4M194.7 128.6h6.3M194.7 128.1v.8M201 128.1v.8M201.4 128.1l-.4 .4h-6.3"/>
<path d="M202.2 128.1l-.8 .8M202.9 128.1l-.8 .8M203.6 128.1l-.8 .8M204.3 128.1l-.8 .8M205 128.1l-.8 .8M205.7 128.1l-.8 .8M205.8 128.3v7.4M206 128.1h6.5M206.6 120.1l-.8 .8M206.6 120.8l-.8 .8M206.6 121.5l-.8 .8M206.6 122.2l-.8 .8"/>
<path d="M206.6 123l-.8 .7M206.6 123.7l-.8 .7M206.6 124.4l-.8 .8M206.6 125.1l-.8 .8M206.6 125.8l-.8 .8M206.6 126.5l-.8 .8M206.6 127.2l-.8 .8M206.6 128l-.9 .9M206.6 128.7l-.3 .2M206.8 128.9h5.7M207.2 135.2h.5M211.9 120.8v6.7"/>
<path d="M211.9 129.4v.6"/>
</g>
<!-- layer: FURNITURE -->
<g fill="none" stroke="#0f0" stroke-width=".14">
<path d="M48.7 113.1h4v1.7h-4zM48.9 112.9h3.6M67.3 113.2h4v1.7h-4zM67.5 113h3.6M74.1 113.1h4v1.7h-4zM74.3 112.9h3.6M99.6 113.3h4v1.7h-4zM99.8 113.1h3.6M106.1 113.1h4.1v1.7h-4.1zM106.4 112.9h3.6M144.2 113.1h4v1.7h-4zM144.4 112.9h3.7"/>
<path d="M162.9 113.2h3.9v1.7h-3.9zM163 113h3.7M176 113.1h4v1.7h-4zM176.2 112.9h3.6M194.6 113.2h4v1.7h-4zM194.8 113h3.6M52.7 120.5v6.2h3v-6.2h-6.5v1.7h3.5M63.9 125.2h3.5v1.7h-6.5v-6.3h3v6.3M83.4 120.5v6.3h3v-6.3h-6.5v1.7h3.5M96.8 125.7h3.5v1.7h-6.5v-6.3h3v6.3M110.2 120.5v6.2h3v-6.2h-6.5v1.7h3.5M125.8 125.5h3.5v1.7h-6.5v-6.3h3v6.3"/>
<path d="M131.1 125.4h4v1.7h-4zM131.3 125.2h3.6M148.3 120.5v6.2h3v-6.2h-6.5v1.7h3.5M168.5 125.4h3.5v1.7h-6.5v-6.3h3v6.3M180 120.5v6.2h3v-6.2h-6.5v1.7h3.5M200.3 125.3h3.4v1.7h-6.5v-6.3h3.1v6.3"/>
</g>
<!-- layer: CPU -->
<g fill="none" stroke="#f0f" stroke-width=".14">
<path d="M52.9 122.9h.8v1.9h-.8zM53 123h.5v1.3h-.5zM53 124.4h.5v.3h-.5zM53.9 124.2h.1v.6h-.1M53.9 122.8h1.7v2.1h-1.7zM54.2 123.1h-.1v1.6h.1M54.2 123.1v1.6M54.2 123.1l1.3 .2v1.1l-1.3 .3M61.1 122.5h1.6v2h-1.6zM62.4 122.7h.1v1.6h-.1M62.4 122.7v1.6M62.4 122.7l-1.2 .2v1.2l1.2 .2"/>
<path d="M62.7 122.5h-.1v.6h.1M62.9 122.6h.8v1.8h-.8zM63.1 123h.5v1.3h-.5zM63.1 122.7h.5v.3h-.5zM83.6 123h.8v1.9h-.8zM83.7 123.1h.5v1.3h-.5zM83.7 124.4h.5v.3h-.5zM84.6 122.9h1.6v2.1h-1.6zM84.6 124.3h.1v.6h-.1M84.9 123.1h-.1v1.6h.1M84.9 123.1v1.6M84.9 123.1l1.2 .2v1.2l-1.2 .2"/>
<path d="M93.9 122.9h1.7v2.1h-1.7zM95.3 123.2h.1v1.6h-.1M95.3 123.2v1.6M95.3 123.2l-1.3 .2v1.2l1.3 .2M95.6 123h-.1v.6h.1M95.8 123h.8v1.9h-.8zM96 123.6h.5v1.2h-.5zM96 123.1h.5v.3h-.5zM110.4 122.9h.8v1.9h-.8zM110.5 124.4h.5v.3h-.5zM110.5 123h.5v1.3h-.5zM111.4 124.2h.1v.6h-.1"/>
<path d="M111.4 122.8h1.6v2.1h-1.6zM111.7 123.1h-.1v1.6h.1M111.7 123.1v1.6M111.7 123.1l1.2 .2v1.1l-1.2 .3M123 122.8h1.6v2h-1.6zM124.3 123h.1v1.6h-.1M124.3 123v1.6M124.3 123l-1.2 .2v1.2l1.2 .2M124.6 122.8h-.1v.6h.1M124.9 122.9h.7v1.8h-.7zM125 123h.5v.3h-.5zM125 123.3h.5v1.3h-.5z"/>
<path d="M148.5 122.9h.7v1.9h-.7zM148.6 124.4h.5v.3h-.5zM148.6 123h.5v1.3h-.5zM149.5 124.2h.1v.6h-.1M149.5 122.8h1.6v2.1h-1.6zM149.8 123.1h-.1v1.6h.1M149.8 123.1v1.6M149.8 123.1l1.2 .2v1.1l-1.2 .3M165.7 122.6h1.6v2.1h-1.6zM167 122.9h.1v1.6h-.1M167 122.9v1.6M167 122.9l-1.2 .2v1.2l1.2 .2"/>
<path d="M167.3 122.7h-.1v.6h.1M167.5 122.8h.8v1.8h-.8zM167.7 122.8h.5v.3h-.5zM167.7 123.2h.5v1.3h-.5zM180.2 122.9h.8v1.9h-.8zM180.3 124.4h.5v.3h-.5zM180.3 123h.5v1.3h-.5zM181.2 124.2h.1v.6h-.1M181.2 122.8h1.7v2.1h-1.7zM181.5 123.1h-.1v1.6h.1M181.5 123.1v1.6M181.5 123.1l1.2 .2v1.1l-1.2 .3"/>
<path d="M197.4 122.5h1.7v2.1h-1.7zM198.7 122.8h.2v1.6h-.2M198.7 122.8v1.6M198.7 122.8l-1.2 .2v1.1l1.2 .3M199.1 122.6h-.2v.6h.2M199.3 122.6h.7v1.9h-.7zM199.4 123.1h.6v1.3h-.6zM199.4 122.7h.6v.3h-.6z"/>
</g>
<!-- layer: CHAIRS -->
<g fill="none" stroke="#0ff" stroke-width=".14">
<path d="M49.8 123.3v1.4M49.8 122.8a1.88 1.88 0 0 0 0 2.2M49.8 122.8h.2v.1M50 122.9a1.88 1.88 0 0 0 0 2M50 125h.1M50 124.9v.2h-.2M50.1 122.8h1.6l.3 .1v.2M50.1 125.1h1.6M50.1 122.8h-.1M50.3 125.4h1.2M50.3 122.5h1.2M50.4 125.1l-.2 .1 .2 .2"/>
<path d="M50.4 122.5l-.2 .1 .2 .2M51.4 125.1l.2 .1-.2 .2M51.4 122.5l.2 .1-.2 .2M52 124.8l-.1 .2h-.2M52 123.1v1.7M64.6 122.5v1.8M64.7 124.3v.1l.2 .1M64.9 122.3h1.6M64.9 124.6h1.6M64.9 122.2l-.2 .2v.1M65.1 122h1.2M65.1 124.8h1.2"/>
<path d="M65.2 122l-.2 .1 .2 .1M65.2 124.5l-.2 .2 .2 .1M66.2 122l.2 .1-.2 .1M66.2 124.5l.2 .2-.2 .1M66.5 122.2l.2 .1M66.7 124.5h-.2M66.8 122.7v1.4M66.8 122.3a1.88 1.88 0 0 1 0 2.2M66.9 122.3h-.2v.1a2.03 2.03 0 0 1 0 2.1l.2 .1M80.5 123.3v1.4M80.7 125a1.88 1.88 0 0 1 0-2.1l-.1-.1a1.79 1.79 0 0 0-.1 2.3M80.7 125.1h.1"/>
<path d="M80.7 125v.1h-.2M80.8 125.2h1.6M80.8 122.9h1.6M80.8 122.8l-.1 .1M81 125.4h1.2M81 122.6h1.2M81.1 125.1l-.2 .2 .2 .1M81.1 122.5l-.2 .2 .2 .1M82.1 125.1l.2 .2-.2 .1M82.1 122.5l.2 .2-.2 .1M82.4 122.8l.2 .1 .1 .2M82.7 123.1v1.7l-.1 .3h-.2"/>
<path d="M97.5 123v1.7M97.6 124.7v.2l.2 .1M97.8 125h1.6M98 122.5h1.2M98 125.3h1.2M98.1 122.5l-.2 .1 .2 .1M98.1 125l-.2 .1 .2 .2M99.1 122.5l.2 .1-.2 .1M99.1 125l.2 .1-.2 .2M99.4 122.8h-1.6l-.2 .1v.1M99.4 122.8h.2M99.6 122.9v-.2a1.79 1.79 0 0 1 .1 2.3"/>
<path d="M99.6 124.9v.1h.1M99.6 125h-.2M99.6 122.9a1.88 1.88 0 0 1 0 2M99.7 123.2v1.4M107.3 123.3v1.4M107.3 122.8a1.79 1.79 0 0 0 .1 2.3l.1-.2M107.3 122.8h.2v.1M107.5 122.9a1.88 1.88 0 0 0 0 2M107.5 125h.1M107.6 125.1h1.6M107.6 122.8h1.6M107.6 122.8h-.1"/>
<path d="M107.8 125.4h1.2M107.8 122.5h1.2M107.9 125.1l-.2 .1 .2 .2M107.9 122.5l-.2 .1 .2 .2M108.9 125.1l.2 .1-.2 .2M108.9 122.5l.2 .1-.2 .2M109.2 122.8h.2l.1 .3M109.5 124.8l-.1 .2h-.2M109.5 123.1v1.7M126.5 124.6l.2 .2h.1M126.8 122.6h1.7M126.8 124.9h1.7"/>
<path d="M126.8 122.5l-.2 .2-.1 .1v1.8M127 122.3h1.2M127 125.1h1.2M127.1 122.3l-.2 .1 .2 .1M127.1 124.8l-.2 .2 .2 .1M128.2 122.3l.2 .1-.2 .1M128.2 124.8l.2 .2-.2 .1M128.5 122.5l.1 .1M128.6 124.7v.1h.1M128.6 124.8h-.1M128.6 122.7a1.88 1.88 0 0 1 0 2M128.7 123v1.4"/>
<path d="M128.7 122.6a1.88 1.88 0 0 1 0 2.2M128.7 122.6h-.1v.1M145.4 123.3v1.4M145.4 122.8h.1v.1M145.4 122.8a1.88 1.88 0 0 0 0 2.2M145.5 122.9a1.88 1.88 0 0 0 0 2M145.5 122.8h1.8h.2l.1 .3M145.5 125h.2M145.5 124.9v.2h-.1M145.6 125.1h1.7M145.9 125.4h1.2M145.9 122.5h1.2"/>
<path d="M146 125.1l-.2 .1 .2 .2M146 122.5l-.2 .1 .2 .2M147 125.1l.2 .1-.2 .2M147 122.5l.2 .1-.2 .2M147.5 123.1v1.7M147.6 124.8l-.1 .2h-.2M169.2 122.8v1.6M169.3 124.4v.2l.2 .1M169.5 122.5h1.8M169.5 124.7h1.6M169.5 122.5l-.2 .1v.1M169.7 125h1.3"/>
<path d="M169.7 122.2h1.3M169.8 122.1l-.2 .2 .2 .1M169.8 124.7l-.2 .1 .2 .2M170.9 122.1l.2 .2-.2 .1M170.9 124.7l.2 .1-.2 .2M171.3 124.7h-.2M171.4 122.9v1.4M171.4 122.4a1.88 1.88 0 0 1 0 2.3M171.5 122.4h-.2v.2a2.03 2.03 0 0 1 0 2.1h.2M177.1 123.3v1.4M177.1 122.8a1.79 1.79 0 0 0 .1 2.3l.1-.2M177.1 122.8h.2v.1"/>
<path d="M177.3 122.9a1.88 1.88 0 0 0 0 2M177.3 125h.1M177.4 125.1h1.6M177.4 122.8h1.6M177.4 122.8h-.1M177.6 125.4h1.2M177.6 122.5h1.2M177.7 125.1l-.2 .1 .2 .2M177.7 122.5l-.2 .1 .2 .2M178.7 125.1l.2 .1-.2 .2M178.7 122.5l.2 .1-.2 .2M179 122.8h.2l.1 .3"/>
<path d="M179.3 123.1v1.7M179.3 124.8l-.1 .2h-.2M201 122.6v1.7M201 124.3l.1 .2 .2 .1M201.3 124.6h1.6M201.4 122h1.3M201.4 124.9h1.3M201.5 122l-.1 .2 .1 .1M201.5 124.6l-.1 .1 .1 .2M202.6 122l.2 .2-.2 .1M202.6 124.6l.2 .1-.2 .2M202.9 122.3h-1.6l-.2 .2-.1 .1"/>
<path d="M202.9 122.3l.1 .1M203 124.5l-.1 .1M203.2 122.3h-.2v.1M203.2 122.8v1.4M203.2 122.3a1.79 1.79 0 0 1-.1 2.3l-.1-.1a1.88 1.88 0 0 0 0-2.1"/>
</g>
<!-- layer: 0 -->
<g fill="#000" stroke="#000" stroke-width=".14">
<path d="M65.8 80h.1l-.1 .5zM65.8 71l.1 .6h-.1zM211.9 71l.1 .6h-.2zM211.8 70.4h.2l-.1 .6zM211.9 64.7l.1 .6h-.2zM211.8 63.4h.2l-.1 .5zM45.8 89.3l.6 .1-.6 .1zM47.2 89.4l.5-.1v.2zM53.5 83.3l.6-.1v.1zM62.5 83.2l.5 .1h-.5zM89 97.6l.1 .6h-.2zM103.7 89.3l.6 .1-.6 .1z"/>
<path d="M104.3 89.4l.6-.1v.2zM110.1 89.3l.5 .1-.5 .1zM110.6 89.4l.6-.1v.2zM190.5 97.6l.1 .6h-.2zM205.2 89.3l.6 .1-.6 .1zM206.6 89.4l.6-.1v.2zM211.9 96.4l.1 .6h-.2zM211.8 95.1h.2l-.1 .6zM211.9 90.1l.1 .5h-.2zM211.8 89.5h.2l-.1 .6zM47.2 105.6l.5-.1v.2zM49 102.2l.5-.1v.2z"/>
<path d="M62.1 105.5l.6 .1-.6 .1zM65.8 105.6l.6-.1v.2zM71.6 105.5l.6 .1-.6 .1zM72.6 105.6l.5-.1v.2zM72.6 105.7l.5-.1v.2zM86.5 102.1l.5 .1-.5 .1zM88.9 100.2h.2l-.1 .5zM94.2 105.6l.6 .1-.6 .1zM97.9 105.7l.6-.1v.2zM103.7 105.6l.6 .1-.6 .1zM104.7 105.7l.5-.1v.2zM125.6 105.6l.5 .1-.5 .1z"/>
<path d="M129.3 105.7l.6-.1v.2zM135.1 105.6l.6 .1-.6 .1zM136 105.7l.6-.1v.2zM141.8 105.6l.6 .1-.6 .1zM141.8 105.7l.6 .1-.6 .1zM142.7 105.8l.6-.1v.2zM149 105.7l.6 .1-.6 .1zM150.4 102.3l.5-.1v.1zM152.8 105.8l.5-.1v.2zM173.5 105.7l.6 .1-.6 .1zM174.5 105.8l.5-.1v.2zM180.7 105.7l.6 .1-.6 .1z"/>
<path d="M184.5 105.8l.6-.1v.2zM187.9 102.2l.5 .1h-.5zM190.4 100.2h.2l-.1 .5zM205.2 105.7l.6 .1-.6 .1zM211.9 112.3l.1 .5h-.2zM211.8 110.9h.2l-.1 .6zM45.8 135.1l.6 .1-.6 .1zM47.2 135.2l.5-.1v.2zM71.6 135.1l.6 .1-.6 .1zM72.6 135.2l.5-.1v.2zM103.7 135.1l.6 .1-.6 .1zM104.7 135.2l.5-.1v.2z"/>
<path d="M135.1 135.1l.6 .1-.6 .1zM136 135.2l.6-.1v.2zM141.8 135.1l.6 .1-.6 .1zM142.7 135.2l.6-.1v.2zM173.5 135.1l.6 .1-.6 .1zM174.5 135.2l.5-.1v.2zM205.2 135.1l.6 .1-.6 .1zM206.6 135.2l.6-.1v.2zM211.9 128.9l.1 .5h-.2zM211.8 127.5h.2l-.1 .6z"/>
</g>
<g font-size="2.2">
<text x="97.8" y="74.2">Factory hall</text>
<text x="118.1" y="104.3">Hallway</text>
<text x="55.7" y="118.2">Office 1</text>
<text x="85.4" y="118.1">Office 2</text>
<text x="116.6" y="118.2">Office 3</text>
<text x="154.7" y="118.9">Office 4</text>
<text x="185.1" y="118.7">Office 5</text>
<text x="170.6" y="144.5">Drawing not true to scale!</text>
<text x="170.6" y="147.1">Measurements in [m]</text>
</g>
<g font-size="1">
<text x="212.7" y="64.6">0.240</text>
<text x="210.7" y="68.2">2.000</text>
<text x="64.6" y="76.1">3.000</text>
<text x="57" y="83.6">3.000</text>
<text x="210.7" y="80.9">6.000</text>
<text x="42.5" y="89.8">0.240</text>
<text x="74.2" y="89.8">18.000</text>
<text x="106.2" y="89.8">2.000</text>
<text x="156.7" y="89.8">30.000</text>
<text x="208" y="89.8">0.240</text>
<text x="210.6" y="93.2">1.760</text>
<text x="87.7" y="99.5">1.000</text>
<text x="189.2" y="99.5">1.000</text>
<text x="212.7" y="96.4">0.240</text>
<text x="53.7" y="105.9">4.885</text>
<text x="63" y="105.9">1.000</text>
<text x="66.4" y="102.5">12.000</text>
<text x="67.8" y="105.9">2.000</text>
<text x="71.1" y="104.8">0.115</text>
<text x="82.4" y="106.1">7.000</text>
<text x="95.1" y="106.1">1.000</text>
<text x="99.9" y="106.1">2.000</text>
<text x="103.1" y="104.8">0.115</text>
<text x="114.1" y="106.1">6.770</text>
<text x="126.4" y="106.1">1.000</text>
<text x="131.2" y="106.1">2.000</text>
<text x="134.5" y="104.8">0.115</text>
<text x="137.9" y="106.1">2.000</text>
<text x="141.2" y="104.7">0.115</text>
<text x="144.9" y="106.2">2.165</text>
<text x="149.9" y="106.2">1.000</text>
<text x="162.2" y="106.2">6.720</text>
<text x="167.9" y="102.6">12.000</text>
<text x="172.9" y="104.7">0.115</text>
<text x="176.7" y="106.2">2.165</text>
<text x="181.6" y="106.2">1.000</text>
<text x="193.9" y="106.2">6.720</text>
<text x="210.7" y="104.3">4.760</text>
<text x="212.7" y="112.2">0.240</text>
<text x="210.7" y="120.6">5.000</text>
<text x="212.7" y="128.9">0.240</text>
<text x="45.5" y="136.7">0.240</text>
<text x="58.4" y="135.5">7.885</text>
<text x="71" y="136.7">0.115</text>
<text x="86.9" y="135.5">10.000</text>
<text x="103.2" y="136.7">0.115</text>
<text x="118.9" y="135.5">9.770</text>
<text x="134.6" y="136.9">0.115</text>
<text x="137.9" y="135.5">2.000</text>
<text x="141.3" y="136.7">0.115</text>
<text x="157.2" y="135.5">9.885</text>
<text x="173" y="136.7">0.115</text>
<text x="188.9" y="135.5">9.885</text>
<text x="204.9" y="136.8">0.240</text>
</g>
</svg>
